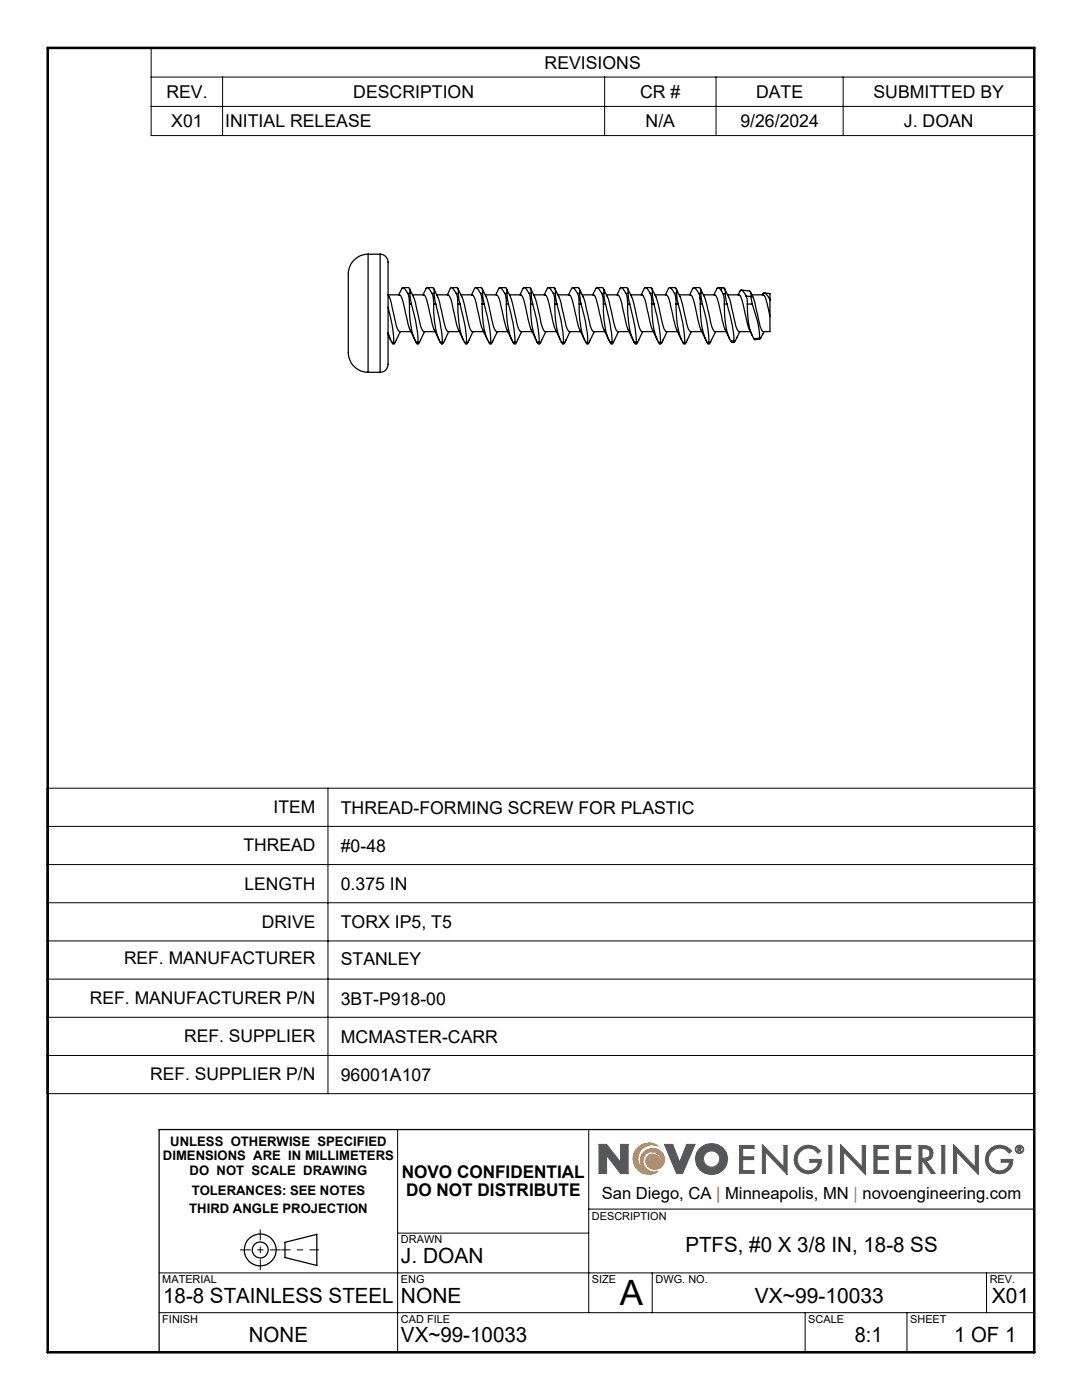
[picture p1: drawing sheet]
<svg xmlns="http://www.w3.org/2000/svg" width="216mm" height="279mm" viewBox="0 0 216 279" stroke-linecap="round" stroke-linejoin="round" font-family="sans-serif">
<g fill="none" stroke="#000" stroke-width=".25">
<path d="M73.4 50.7a4.2 4.2 0 0 0-3.9 5.1v13.2a4.4 4.4 0 0 0 2.9 5.2l1 .1M73.4 50.7v23.6M73.4 50.7h2.4M75.8 50.7a1.86 1.86 0 0 1 1.6 2.4v19a1.81 1.81 0 0 1-1.6 2.2M75.8 50.7v23.6M77.4 58.8l.7 1.6 1 4.7a1.21 1.21 0 0 0 .6 1M77.5 58.8h2.3a6.2 6.2 0 0 1 1 3.2 17.8 17.8 0 0 0 2 5.9M80.4 57.4h1.2l.2 1.2M81.4 58.6l-.6-.9-.4-.3-.8 1.4M81.4 58.6l.2 .9 .1 1.2M81.4 58.6h.4M81.7 57.6a14.4 14.4 0 0 1 1.7 5.2l.5 2.3a1.21 1.21 0 0 0 .7 1"/>
<path d="M81.8 58.6l.3 2.1M82.3 58.8h2.3a6.2 6.2 0 0 1 1.1 3.2 17.8 17.8 0 0 0 1.9 5.9M85.2 57.4h1.2l.2 1.2M86.2 58.6l-.7-1.1-.3-.1-.8 1.4M86.2 58.6l.3 .9v1.2M86.2 58.6h.4M86.5 57.6a13.6 13.6 0 0 1 1.6 4.4l.7 3.1a1.13 1.13 0 0 0 .6 1M86.6 58.6l.4 2.1M87.1 58.8h2.3l.2 .2 .4 .8 .5 2.2a17.8 17.8 0 0 0 2 5.9M90.1 57.4h1.2l.2 1.2M91.1 58.6l-.8-1.1-.2-.1-.2 .1-.6 1.3M91.1 58.6l.2 .9 .1 1.2"/>
<path d="M91.1 58.6h.4M91.4 57.6v.1a15.3 15.3 0 0 1 1.9 6l.3 1.4a1.13 1.13 0 0 0 .6 1M91.5 58.6l.3 2.1M92 58.8h2.3l.1 .2 .4 .8 .5 2.2a17 17 0 0 0 2 5.9M94.9 57.4h1.2l.2 1.2M95.9 58.6l-.5-.9-.5-.3-.2 .1-.6 1.3M95.9 58.6l.2 .5 .1 1.6M95.9 58.6h.4M96.2 57.6a13.7 13.7 0 0 1 1.7 5.2l.4 1.6a2.5 2.5 0 0 0 .8 1.7M96.3 58.6l.3 2.1M96.8 58.8h2.3a2.25 2.25 0 0 1 .7 1.6l.4 1.6a17.8 17.8 0 0 0 2 5.9M99.7 57.4l1.3 .1 .1 1.1"/>
<path d="M100.7 58.6l-.5-.9-.5-.3-.1 .1-.7 1.3M100.7 58.6l.2 .5 .1 1.6M100.7 58.6h.4M101.1 57.6a13.7 13.7 0 0 1 1.7 5.2l.3 1.6a2.3 2.3 0 0 0 .8 1.7M101.1 58.6l.4 2.1M101.7 58.8l2.2 .1a.98 .98 0 0 1 .6 .9l.5 2.2a17.8 17.8 0 0 0 2 5.9M104.4 57.6l-.6 1.2M104.4 57.6l.2-.2 .2 .1 .8 1.1M104.6 57.4l1.3 .1 .1 1.1M105.6 58.6l.2 .5 .1 1.6M105.6 58.6h.4M105.9 57.6a14.4 14.4 0 0 1 1.7 5.2l.5 2.3a1.21 1.21 0 0 0 .7 1"/>
<path d="M106 58.6l.3 2.1M106.5 58.8h2.3a6.2 6.2 0 0 1 1.1 3.2 17.8 17.8 0 0 0 1.9 5.9M109.4 57.4l1.3 .1 .1 1.1M110.4 58.6l-.5-.9-.5-.3-.2 .1-.6 1.3M110.4 58.6l.3 .9v1.2M110.4 58.6h.4M110.7 57.6a14.4 14.4 0 0 1 1.8 5.2l.5 2.3a1.21 1.21 0 0 0 .6 1M110.8 58.6l.3 2.1M111.3 58.8h2.3a6.2 6.2 0 0 1 1.1 3.2 17.8 17.8 0 0 0 2 5.9M114.2 57.4h1.3l.2 1.2M115.3 58.6l-.6-.9-.4-.3-.9 1.4M115.3 58.6l.2 .9 .1 1.2"/>
<path d="M115.3 58.6h.4M115.6 57.6a14.4 14.4 0 0 1 1.7 5.2l.5 2.3a1.21 1.21 0 0 0 .6 1M115.7 58.6l.3 2.1M116.2 58.8h2.3a6.2 6.2 0 0 1 1 3.2 17.8 17.8 0 0 0 2 5.9M119.1 57.4h1.2l.2 1.2M120.1 58.6l-.7-1.1-.3-.1-.8 1.4M120.1 58.6l.2 .9 .1 1.2M120.1 58.6h.4M120.4 57.6a13.6 13.6 0 0 1 1.6 4.4l.7 3.1a1.13 1.13 0 0 0 .6 1M120.5 58.6l.3 2.1M121 58.8h2.3l.2 .2 .4 .8 .5 2.2a17.8 17.8 0 0 0 1.9 5.9M123.9 57.4h1.2l.2 1.2"/>
<path d="M124.9 58.6l-.7-1.1-.3-.1-.1 .1-.7 1.3M124.9 58.6l.3 .9v1.2M124.9 58.6h.4M125.2 57.6l.1 .1a15.3 15.3 0 0 1 1.8 6l.4 1.4a1.13 1.13 0 0 0 .6 1M125.3 58.6l.4 2.1M125.8 58.8h2.3l.2 .2 .4 .8 .5 2.2a17 17 0 0 0 2 5.9M128.8 57.4h1.2l.2 1.2M129.8 58.6l-.6-.9-.4-.3-.2 .1-.6 1.3M129.8 58.6l.2 .5 .1 1.6M129.8 58.6h.4M130.1 57.6a13.7 13.7 0 0 1 1.7 5.2l.4 1.6a2.5 2.5 0 0 0 .7 1.7M130.2 58.6l.3 2.1"/>
<path d="M130.7 58.8h2.3a2.25 2.25 0 0 1 .7 1.6l.4 1.6a17.8 17.8 0 0 0 1.9 5.9M133.6 57.4l1.3 .1 .1 1.1M134.6 58.6l-.5-.9-.5-.3-.2 .1-.6 1.3M134.6 58.6l.2 .5 .1 1.6M134.6 58.6h.4M134.9 57.6a13.7 13.7 0 0 1 1.7 5.2l.4 1.6a2.3 2.3 0 0 0 .8 1.7M135 58.6l.3 2.1M135.5 58.8l2.3 .1a.98 .98 0 0 1 .6 .9l.5 2.2a17.8 17.8 0 0 0 2 5.9M138.4 57.4l1.3 .1 .1 1.1M139.5 58.6l-.6-.9-.4-.3-.2 .1-.7 1.3M139.5 58.6l.2 .8M139.5 58.6h.3"/>
<path d="M139.7 59.5v1.2M139.7 59.4v.1M139.8 57.6a14.4 14.4 0 0 1 1.7 5.2l.5 2.3a1.21 1.21 0 0 0 .6 1M139.8 58.6l.4 2.1M140.4 58.8h2.3a6.2 6.2 0 0 1 1 3.2 17.1 17.1 0 0 0 1.9 5.7M143.3 57.4h.7M144 58l-.8-.6-.7 1.4M144 57.4l.6 .2 .1 1.1M144 57.4v.6M144 58l.3 .6M144.3 58.6l.2 .9v1.2M144.3 58.6l.4 .1"/>
<path d="M144.6 57.7a14.2 14.2 0 0 1 1.7 5.1l.5 2.3a1.21 1.21 0 0 0 .7 1M144.7 58.7l.4 2M145.2 58.8h2.3a1.02 1.02 0 0 1 .5 1l.6 2.2a15.7 15.7 0 0 0 1.5 5M147.7 58.1l-.4 .7M147.7 58.1l.1-.2 .4 .1 .7 1.1M147.9 57.9l1.6 .2M148.9 59.1l.1 .4 .1 1.2M148.9 59.1l1 .1M149.5 58.1l.4 .5v.6M149.8 58.3l.2 .4a17.7 17.7 0 0 1 1.3 5l.4 1.4a1.21 1.21 0 0 0 .6 1M149.9 59.2l.2 1.5M150 58.8h2.3a1.02 1.02 0 0 1 .6 1l.7 3.2"/>
<path d="M152.1 58.8l.2-.3h.3l.9 1.1M152.5 58.5l1.1 .1v1M153.5 59.6l.1 .3M153.5 59.6h.1M153.6 59.9v3.1M153.6 59.6v.3M73.4 74.3h2.4M77.4 66.7l.6 1.2M77.4 66.4l.7 1.9M77.4 61.3a27 27 0 0 1 1.2 7M78.1 68.3l.3 .3h.2M78.1 68.3h.5"/>
<path d="M79.1 67.9l-.5 .7v-.3M79.7 66.2h2.3M79.9 66.2l-.8 1.7M81.7 60.7a17.4 17.4 0 0 0 1.3 7.6M81.7 60.7h.4M82.1 60.7l.9 3.6 .4 2.6v1.4M83 68.3l.2 .3h.3M83 68.3h.4M84.6 66.2h2.2M84.7 66.2l-1.2 2.4-.1-.3M86.5 60.7a17.4 17.4 0 0 0 1.3 7.6M86.5 60.7h.5"/>
<path d="M87 60.7l.8 3.6 .5 4M87.8 68.3l.2 .3h.3M87.8 68.3h.5M89.4 66.2h2.3M89.6 66.2l-1.3 2.4v-.3M91.4 60.7a17.4 17.4 0 0 0 1.3 7.6M91.4 60.7h.4M91.8 60.7l1 4.3 .3 3.3M92.7 68.3l.2 .3h.3M92.7 68.3h.4M94.2 66.2h2.3M94.4 66.2l-1.2 2.4-.1-.3"/>
<path d="M96.2 60.7a17.4 17.4 0 0 0 1.3 7.6M96.2 60.7h.4M96.6 60.7l1 4.3 .3 3.3M97.5 68.3l.2 .3h.3M97.5 68.3h.4M99.1 66.2h2.2M99.2 66.2l-1.2 2.4-.1-.3M101 60.7a17.4 17.4 0 0 0 1.3 7.6M101 60.7h.5M101.5 60.7a29.8 29.8 0 0 1 1.3 7.6M102.3 68.3l.2 .3h.3M102.3 68.3h.5"/>
<path d="M103.9 66.2h2.3M104.1 66.2l-1.3 2.4v-.3M105.9 60.7a17.4 17.4 0 0 0 1.3 7.6M105.9 60.7h.4M106.3 60.7a29.8 29.8 0 0 1 1.3 7.6M107.2 68.3l.2 .3h.3M107.2 68.3h.4M108.8 66.2h2.2M108.9 66.2l-1.2 2.4-.1-.3M110.7 60.7a18.9 18.9 0 0 0 1.3 7.6M110.7 60.7h.4M111.1 60.7a29.8 29.8 0 0 1 1.3 7.6"/>
<path d="M112 68.3l.3 .3h.2M112 68.3h.4M113.6 66.2h2.3M113.8 66.2l-1.3 2.4-.1-.3M115.6 60.7a17.4 17.4 0 0 0 1.3 7.6M115.6 60.7h.4M116 60.7l.8 3.6 .4 2.6 .1 1.4M116.9 68.3l.2 .3h.2M116.9 68.3h.4M118.4 66.2h2.3M118.6 66.2l-1.3 2.4v-.3M120.4 60.7a17.4 17.4 0 0 0 1.3 7.6"/>
<path d="M120.4 60.7h.4M120.8 60.7l.9 3.6 .4 4M121.7 68.3l.2 .3h.3M121.7 68.3h.4M122.6 67.9l-.4 .7-.1-.3M123.3 66.2h2.2M123.4 66.2l-.8 1.7M125.2 60.7a17.4 17.4 0 0 0 1.3 7.6M125.2 60.7h.5M125.7 60.7l.9 4.3 .4 3.3M126.5 68.3l.2 .3h.3M126.5 68.3h.5"/>
<path d="M128.1 66.2h2.3M128.3 66.2l-1.3 2.4v-.3M130.1 60.7a17.4 17.4 0 0 0 1.3 7.6M130.1 60.7h.4M130.5 60.7l1 4.3 .3 3.3M131.4 68.3l.2 .3h.3M131.4 68.3h.4M132.9 66.2h2.3M133.1 66.2l-1.2 2.4-.1-.3M134.9 60.7a17.4 17.4 0 0 0 1.3 7.6M134.9 60.7h.4M135.3 60.7a29.8 29.8 0 0 1 1.3 7.6"/>
<path d="M136.2 68.3l.2 .3h.3M136.2 68.3h.4M137.8 66.2h2.3M137.9 66.2l-1.2 2.4-.1-.3M139.7 60.7a17.4 17.4 0 0 0 1.3 7.6M139.7 60.7h.5M140.2 60.7a29.8 29.8 0 0 1 1.3 7.6M141 68.3l.3 .3h.2M141 68.3h.5M142.6 66.2h2.3M142.8 66.2l-1.3 2.4v-.3M144.5 60.7a15.8 15.8 0 0 0 1.3 7.4"/>
<path d="M144.5 60.7h.6M145.1 60.7a26.8 26.8 0 0 1 1.3 7.3M145.8 68.1l.2 .2M146.4 68l-.6 .1M146.5 68.3l-.5 .1M147 67.3l-.5 1-.1-.3M147.5 66.2h2.2M147.6 66.2l-.6 1.2M149.1 60.7a13.5 13.5 0 0 0 1.3 6.9M149.1 60.7h1M150.1 60.7a22.4 22.4 0 0 1 1.5 6.8M150.4 67.6l.2 .2 1-.1"/>
<path d="M151.6 67.5l-1.2 .1M152.3 66.2h1.3M152.5 66.2l-.8 1.5-.1-.2M153.6 63v3.1M206.4 225.4h-174.7v44.5M56.9 247.9l6.3-1.6v6.3l-6.3-1.6z"/>
<circle cx="51.9" cy="249.5" r="1.59"/>
<circle cx="51.9" cy="249.5" r="3.2"/>
</g>
<path d="M126.8 229.6a3.1 3.1 0 0 1 4.5-.9 2.82 2.82 0 0 0-3.9 1.7 2.82 2.82 0 0 0 2.3 3.6 2.45 2.45 0 0 1-1.1-4.2 2.45 2.45 0 0 1 4 1.5 1.94 1.94 0 0 1-1.6 2.1 1.94 1.94 0 0 1-2.2-1.5l.1-.7 .6-.7a1.73 1.73 0 0 1 2.4 1.5 1.86 1.86 0 0 0-2.2-2.1 1.86 1.86 0 0 0-1.2 2.8 2.41 2.41 0 0 0 2.8 1.1 3.2 3.2 0 0 1-4-.2 3.2 3.2 0 0 1-.5-4z" fill="none" stroke="#f78d2a" stroke-width=".2"/>
<g fill="none" stroke="#555759" stroke-width=".2">
<path d="M119.5 228.4h1.5l2.8 3.6v-3.6h1.5v5.8h-1.5l-2.7-3.6-.1 3.6h-1.5zM123.8 232h.1M132.6 228.4h1.6l1.4 3.6 1.4-3.6h1.7l-2.5 5.8h-1.2zM139.7 229.1a3.2 3.2 0 0 1 4.9 .4 3.2 3.2 0 0 1-1.3 4.7 3.2 3.2 0 0 1-4-1.1 3.2 3.2 0 0 1 .4-4zM147.6 228.6h2.9v.6h-2.3v1.7h2.2v.5h-2.2v2.2h2.3v.6h-2.9zM152.1 228.4l4.3 4.5v-4.3h.7v5.8l-4.4-4.5v4.3h-.6zM159.5 229.2a2.89 2.89 0 0 1 4.2 .5l-.5 .5a2.26 2.26 0 0 0-3.2-.7 2.26 2.26 0 0 0-.5 3.2 2.26 2.26 0 0 0 3.3 .4l.3-.5 .2-.6h-1.7v-.6h2.3a2.75 2.75 0 0 1-2.7 2.9 2.75 2.75 0 0 1-2.8-2.9l.3-1.2zM165.4 228.6h.6v5.6h-.6zM167.7 228.4l4.3 4.5v-4.3h.7v5.8l-4.4-4.5v4.3h-.6zM174.4 228.6h2.9v.6h-2.3v1.7h2.2v.5h-2.2v2.2h2.3v.6h-2.9zM178.9 228.6h2.9v.6h-2.3v1.7h2.2v.5h-2.2v2.2h2.3v.6h-2.9zM183.4 228.6a2.74 2.74 0 0 1 2.6 .8l.2 .8-.3 .9-.4 .4-.7 .2 1.8 2.5h-.8l-1.7-2.5h-.1v2.5h-.6z"/>
<path d="M184 229.2l1.1 .1a1.02 1.02 0 0 1 0 1.7l-1.1 .2zM187.9 228.6h.6v5.6h-.6zM190.3 228.4l4.3 4.5v-4.3h.6v5.8l-4.3-4.5v4.3h-.6zM197.7 229.2a2.89 2.89 0 0 1 4.2 .5l-.5 .5a2.27 2.27 0 0 0-3.2-.7 2.27 2.27 0 0 0-.5 3.2 2.27 2.27 0 0 0 3.2 .4l.4-.5 .1-.6h-1.6v-.6h2.3a2.75 2.75 0 0 1-2.7 2.9 2.75 2.75 0 0 1-2.8-2.9l.3-1.2zM203.1 228.9l.6 .1a.26 .26 0 0 1 .1 .2 .26 .26 0 0 1-.2 .2l.2 .4h-.2l-.2-.4h-.1v.4h-.2zM203.3 229h.1a.15 .15 0 0 1 .2 .2 .15 .15 0 0 1-.2 .1h-.1z"/>
<circle cx="142" cy="231.3" r="1.64"/>
<circle cx="203.4" cy="229.4" r=".85"/>
<circle cx="203.4" cy="229.4" r=".71"/>
</g>
<path d="M63.6 249.4h-7.5" fill="none" stroke="#000" stroke-width=".2" stroke-dasharray="15.2 1.3 1.3 1.3" stroke-dashoffset="13.4" stroke-linecap="butt"/>
<path d="M47.9 249.4h8.1M51.9 245.4v8.1" fill="none" stroke="#000" stroke-width=".2" stroke-dasharray="15.2 1.3 1.3 1.3" stroke-dashoffset="13.1" stroke-linecap="butt"/>
<path d="M79.3 225.4v44.5M117.5 225.4v36.6M31.7 254h174.7M79.3 246.1h38.2M117.5 241.3h88.9M130.1 254v8M196.8 254v8M31.7 262h174.7M160.7 262v7.9M181 262v7.9" fill="none" stroke="#000" stroke-width=".2"/>
<path d="M9.5 9.6h196.9v260.3h-196.9z" fill="none" stroke="#000" stroke-width=".5"/>
<path d="M127.1 229.1a3.2 3.2 0 0 1 4.2-.4 2.82 2.82 0 0 0-3.9 1.7 2.82 2.82 0 0 0 2.3 3.6 2.44 2.44 0 0 1-1.9-2.8 2.44 2.44 0 0 1 2.6-2 2.44 2.44 0 0 1 2.2 2.5 1.86 1.86 0 0 1-2.1 1.7 1.86 1.86 0 0 1-1.6-2.1 1.52 1.52 0 0 1 1.8-.9 1.52 1.52 0 0 1 1.1 1.6h.1a1.88 1.88 0 0 0-2.4-2.1 1.88 1.88 0 0 0-.8 3.1l.5 .4 .6 .4 .6 .1 .9-.1a3.2 3.2 0 0 1-4.2-.4 3.2 3.2 0 0 1 0-4.3z" fill-rule="evenodd" fill="#f78d2a"/>
<path d="M119.5 228.4v5.8h1.5v-3.6l2.8 3.6h1.5v-5.8h-1.5v3.6l-2.8-3.6zM132.6 228.4l2.4 5.8h1.2l2.5-5.8h-1.7l-1.4 3.6-1.4-3.6zM139.7 229.1a3.1 3.1 0 0 0 .1 4.4 3.1 3.1 0 0 0 4.4 0 3.1 3.1 0 0 0 0-4.4 3.4 3.4 0 0 0-4.5 0zM140.3 231.3a1.65 1.65 0 0 1 3.3 0 1.65 1.65 0 0 1-3.3 0zM147.6 228.6v5.6h2.9v-.6h-2.3v-2.2h2.2v-.5h-2.2v-1.7h2.3v-.6zM152.1 228.4v5.8h.6v-4.3l4.4 4.5v-5.8h-.7v4.3zM159.2 229.4a2.81 2.81 0 0 0 .4 4.3 2.81 2.81 0 0 0 4.2-1.1l.1-1.2h-2.3v.6h1.7a2.1 2.1 0 0 1-2.2 1.7 2.1 2.1 0 0 1-2-2 2.25 2.25 0 0 1 1.4-2.5 2.25 2.25 0 0 1 2.7 1l.5-.5a2.89 2.89 0 0 0-4.5-.3zM165.4 228.6v5.6h.6v-5.6zM167.7 228.4v5.8h.6v-4.3l4.4 4.5v-5.8h-.7v4.3zM174.4 228.6v5.6h2.9v-.6h-2.3v-2.2h2.2v-.5h-2.2v-1.7h2.3v-.6zM178.9 228.6v5.6h2.9v-.6h-2.3v-2.2h2.2v-.5h-2.2v-1.7h2.3v-.6zM183.4 228.6v5.6h.6v-2.5h.1l1.7 2.5h.8l-1.8-2.5a1.56 1.56 0 0 0 1.4-1.8 1.56 1.56 0 0 0-1.9-1.3zM184 229.2a1.16 1.16 0 0 1 1.6 .8v.1a1.05 1.05 0 0 1-1.4 1.1h-.2zM187.9 228.6v5.6h.6v-5.6zM190.3 228.4v5.8h.6v-4.3l4.3 4.5v-5.8h-.6v4.3zM197.4 229.4a2.8 2.8 0 0 0 .6 4.5 2.8 2.8 0 0 0 4.1-1.8v-.7h-2.3v.6h1.6a2.14 2.14 0 0 1-2.5 1.6 2.14 2.14 0 0 1-1.7-2.5 2.25 2.25 0 0 1 1.8-2 2.25 2.25 0 0 1 2.4 1.1l.5-.5a2.89 2.89 0 0 0-4.5-.3zM203.1 228.9v.9h.2v-.4l.3 .4h.2l-.2-.4 .2-.1v-.3zM203.3 229l.3 .1v.1l-.3 .1zM202.6 229.4a.85 .85 0 0 0 1.7 0 .85 .85 0 0 0-1.7 0zM202.7 229.4a.71 .71 0 0 1 1.4 0 .71 .71 0 0 1-1.4 0z" fill-rule="evenodd" fill="#555759"/>
<g fill="none" stroke="#000" stroke-width=".2">
<path d="M30.2 9.6h176.2v17.5h-176.2zM30.2 15.4h176.2M44.4 15.4v11.7M120.6 15.4v11.7M142.9 15.4v11.7M168.2 15.4v11.7M30.2 21.2h176.2M9.4 157.3h197v61h-197zM65.4 157.3v61M9.4 164.9h197M9.4 172.5h197M9.4 180.2h197"/>
<path d="M9.4 187.8h197M9.4 195.4h197M9.4 203h197M9.4 210.6h197"/>
</g>
<text font-size="7" x="123.6" y="260.5">A</text>
<g font-size="4.2">
<text x="136.8" y="249.9">PTFS, #0 X 3/8 IN, 18-8 SS</text>
<text x="80" y="252">J. DOAN</text>
<text x="32.6" y="260">18-8 STAINLESS STEEL</text>
<text x="80" y="260">NONE</text>
<text x="150.6" y="260">VX~99-10033</text>
<text x="197.9" y="260">X01</text>
<text x="49.7" y="267.9">NONE</text>
<text x="80" y="267.9">VX~99-10033</text>
<text x="170.6" y="267.9">8:1</text>
<text x="190.4" y="267.9">1 OF 1</text>
</g>
<g font-size="3.5">
<text x="108.7" y="13.8">REVISIONS</text>
<text x="33.2" y="19.6">REV.</text>
<text x="70.5" y="19.6">DESCRIPTION</text>
<text x="127.7" y="19.6">CR #</text>
<text x="150.9" y="19.6">DATE</text>
<text x="174.3" y="19.6">SUBMITTED BY</text>
<text x="34.2" y="25.4">X01</text>
<text x="45" y="25.4">INITIAL RELEASE</text>
<text x="128.8" y="25.4">N/A</text>
<text x="147.7" y="25.4">9/26/2024</text>
<text x="180.4" y="25.4">J. DOAN</text>
<text x="54.6" y="162.3">ITEM</text>
<text x="68" y="162.4">THREAD-FORMING SCREW FOR PLASTIC</text>
<text x="48.6" y="169.9">THREAD</text>
<text x="68" y="170">#0-48</text>
<text x="48.8" y="177.5">LENGTH</text>
<text x="68" y="177.6">0.375 IN</text>
<text x="52.3" y="185.1">DRIVE</text>
<text x="68" y="185.3">TORX IP5, T5</text>
<text x="24.7" y="192.4">REF. MANUFACTURER</text>
<text x="68" y="192.5">STANLEY</text>
<text x="18" y="200.4">REF. MANUFACTURER P/N</text>
<text x="68" y="200.5">3BT-P918-00</text>
<text x="36.8" y="208">REF. SUPPLIER</text>
<text x="68" y="208.1">MCMASTER-CARR</text>
<text x="30" y="215.6">REF. SUPPLIER P/N</text>
<text x="68" y="215.7">96001A107</text>
<text x="80.2" y="235.2">NOVO CONFIDENTIAL</text>
<text x="81" y="238.7">DO NOT DISTRIBUTE</text>
</g>
<text font-size="3.3" x="120.1" y="239.4">San Diego, CA | Minneapolis, MN | novoengineering.com</text>
<g font-size="2.6">
<text x="32.5" y="231.5">DIMENSIONS ARE IN MILLIMETERS</text>
<text x="34" y="228.6">UNLESS OTHERWISE SPECIFIED</text>
<text x="37.8" y="234.4">DO NOT SCALE DRAWING</text>
<text x="38.3" y="238.5">TOLERANCES: SEE NOTES</text>
<text x="37.8" y="242.1">THIRD ANGLE PROJECTION</text>
</g>
<g font-size="2.2">
<text x="118.1" y="243.4">DESCRIPTION</text>
<text x="80" y="248.2">DRAWN</text>
<text x="32.4" y="256.1">MATERIAL</text>
<text x="80" y="256.1">ENG</text>
<text x="118.1" y="256.1">SIZE</text>
<text x="130.8" y="256.1">DWG. NO.</text>
<text x="197.5" y="256.1">REV.</text>
<text x="32.4" y="264">FINISH</text>
<text x="80" y="264">CAD FILE</text>
<text x="161.3" y="264">SCALE</text>
<text x="181.6" y="264">SHEET</text>
</g>
</svg>
